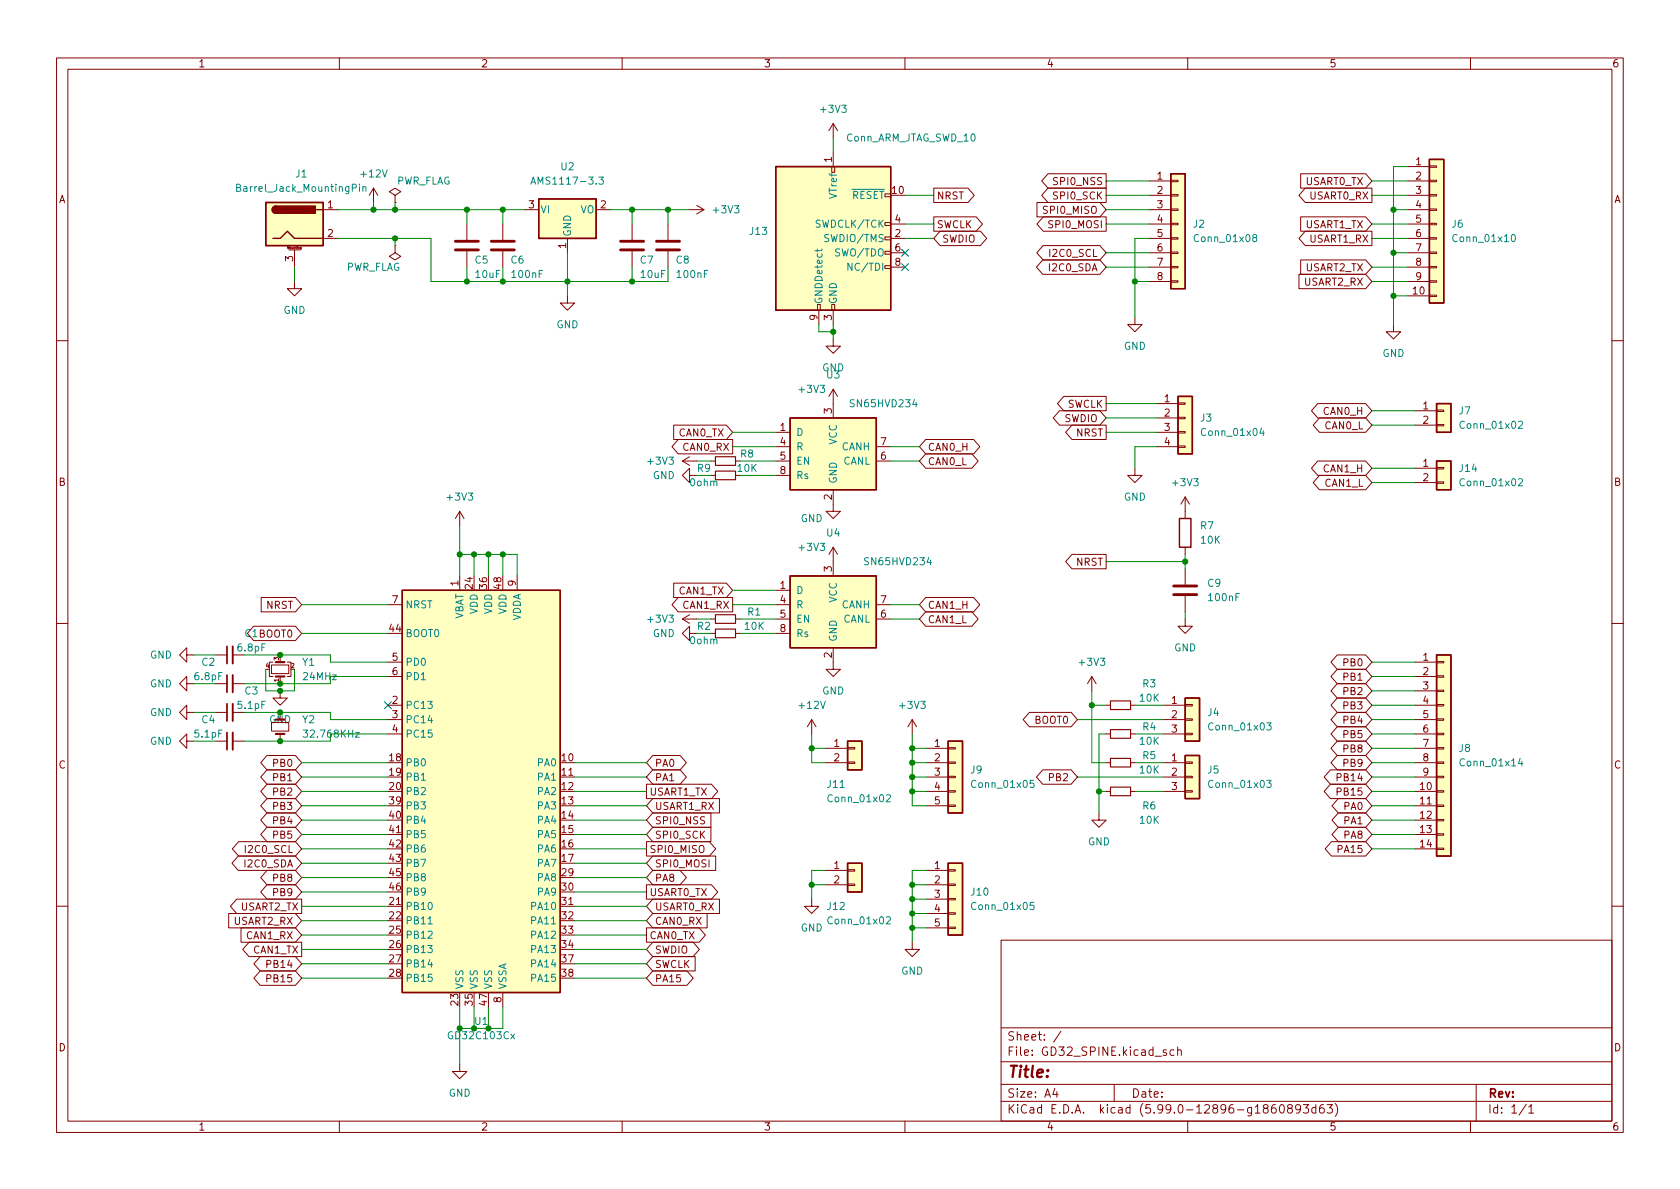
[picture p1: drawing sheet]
<svg xmlns="http://www.w3.org/2000/svg" width="297mm" height="210mm" viewBox="0 0 297 210" stroke-linecap="round" stroke-linejoin="round" font-family="sans-serif">
<g fill="none" stroke="#840000" stroke-width=".18">
<path d="M10 10.2h277v190.1h-277zM12 12.2h273v186.1h-273zM60 10.2v2M110 10.2v2M160 10.2v2M210 10.2v2M260 10.2v2M57.1 37.1h2.6M66 33.3l-.7 1.2M66 33.3v2.5M66 33.3l.8 1.2M69.8 34.5l1.1-.6-1.1-.6-1 .6 1 .6v1.3"/>
<path d="M69.8 35.8h.1M82.5 39.6v2.8M88.9 39.6v2.8M92.7 37.1h2.5M105.4 37.1h2.5M111.8 39.6v2.8M118.1 39.6v2.8M121.9 37.1h2.6M123.2 36.3l1.3 .8M124.5 37.1l-1.3 .7M147.1 29.5h.5v1h-.5zM147.3 21.8l-.7 1.3"/>
<path d="M147.3 21.8v2.6M147.3 26.9v2.6M147.3 21.8l.8 1.3M156.5 39.4h1v.5h-1zM157.5 39.6h2.5M165.1 33.3h6l1.2 1.2-1.2 1.3h-6zM165.1 38.3h7.5l1.1 1.3-1.1 1.3h-7.5zM183.3 35.8h11.2l1.1 1.3-1.1 1.2h-11.2zM184.5 38.3h11.1v2.6h-11.1l-1.2-1.3zM185.3 30.7h10.3v2.6h-10.3l-1.1-1.3zM185.3 33.3h10.3v2.5h-10.3l-1.1-1.3zM203.2 39.6h3.8"/>
<path d="M203.2 37.1h3.8M203.2 32h3.8M203.2 34.5h3.8M207 39.5h1.3v.2h-1.3zM207 37h1.3v.2h-1.3zM207 34.4h1.3v.3h-1.3zM207 31.9h1.3v.2h-1.3zM230 30.7h11.5l1.1 1.3-1.1 1.3h-11.5zM230 38.3h11.5l1.1 1.3-1.1 1.3h-11.5zM230.8 33.3h11.8v2.5h-11.8l-1.1-1.3zM248.9 39.6h3.8M248.9 37.1h3.8"/>
<path d="M248.9 29.5h3.8M248.9 32h3.8M248.9 34.5h3.8M252.7 39.5h1.3v.2h-1.3zM252.7 37h1.3v.2h-1.3zM252.7 34.4h1.3v.3h-1.3zM252.7 31.9h1.3v.2h-1.3zM252.7 29.3h1.3v.3h-1.3zM51.1 44.2h2M52.1 49.8v1.2h1.2l-1.2 1.3-1.3-1.3h1.3M52.1 44.2v3M53.3 43.7v.3l-.2 .1"/>
<path d="M53.3 43.7l-.2 .1v.2h.2M57.1 42.2h2.6M69.8 43.4v1.3l1.1 .6-1.1 .7-1-.7 1-.6M69.8 43.4h.1M82.5 44.4v2.8M88.9 44.4v2.8M100.3 52.3v1.3h1.3l-1.3 1.3-1.2-1.3h1.2M100.3 42.2v2.5M111.8 44.4v2.8M118.1 44.4v2.8M144.5 53.8h.5v1.1h-.5zM144.8 54.9v2.5"/>
<path d="M147.1 53.8h.5v1.1h-.5zM147.3 59.9v1.3h1.3l-1.3 1.3-1.3-1.3h1.3M147.3 54.9v2.5M156.5 44.4h1v.6h-1zM156.5 41.9h1v.5h-1zM156.5 47h1v.5h-1zM157.5 42.2h2.5M157.5 44.7h2.5M157.5 47.2h2.5M166.2 40.9h7.1l1.2 1.3-1.2 1.2h-7.1l-1.1-1.2zM184.4 46h10.1l1.1 1.2-1.1 1.3h-10.1l-1.1-1.3zM184.4 43.4h10.1l1.1 1.3-1.1 1.3h-10.1l-1.1-1.3z"/>
<path d="M200.7 56.1v1.3h1.2l-1.2 1.3-1.3-1.3h1.3M203.2 42.2h3.8M203.2 44.7h3.8M203.2 47.2h3.8M203.2 49.8h3.8M207 49.7h1.3v.2h-1.3zM207 47.1h1.3v.3h-1.3zM207 44.6h1.3v.2h-1.3zM207 42h1.3v.3h-1.3zM229.7 48.5h11.8l1.1 1.3-1.1 1.2h-11.8zM230 46h11.5l1.1 1.2-1.1 1.3h-11.5zM230.8 40.9h11.8v2.5h-11.8l-1.1-1.2z"/>
<path d="M246.4 57.4v1.3h1.2l-1.2 1.2-1.3-1.2h1.3M248.9 42.2h3.8M248.9 44.7h3.8M248.9 47.2h3.8M248.9 52.3h3.8M248.9 49.8h3.8M252.7 52.2h1.3v.2h-1.3zM252.7 49.7h1.3v.2h-1.3zM252.7 47.1h1.3v.3h-1.3zM252.7 44.6h1.3v.2h-1.3zM252.7 42h1.3v.3h-1.3zM10 60.2h2"/>
<path d="M119.1 75.2h9.3l1.1 1.2-1.1 1.3h-9.3zM119.9 77.7h9.6v2.6h-9.6l-1.1-1.3zM137.2 76.4h2.5M137.2 79h2.5M147.3 68.8v5.1M147.3 68.8l-.7 1.3M147.3 68.8l.8 1.3M154.9 79h2.6M163.7 77.7h8.4l1.1 1.3-1.1 1.3h-8.4l-1.1-1.3zM187.3 72.6h7.2l1.1 1.3-1.1 1.3h-7.2l-1.1-1.3zM188.1 70.1h7.5v2.5h-7.5l-1.1-1.2zM189.5 75.2h6.1v2.5h-6.1l-1.1-1.3z"/>
<path d="M204.5 76.4h3.8M204.5 79h3.8M204.5 71.4h3.8M204.5 73.9h3.8M208.3 78.9h1.2v.2h-1.2zM208.3 76.3h1.2v.3h-1.2zM208.3 73.8h1.2v.2h-1.2zM208.3 71.2h1.2v.3h-1.2zM233 71.4h8.5l1.1 1.2-1.1 1.3h-8.5l-1.1-1.3zM233.3 73.9h8.2l1.1 1.3-1.1 1.2h-8.2l-1.1-1.2zM250.2 72.6h3.8M250.2 75.2h3.8"/>
<path d="M254 75.1h1.3v.2h-1.3zM254 72.5h1.3v.3h-1.3zM285 60.2h2M81.3 90.4v2.6M81.3 90.4l-.8 1.3M81.3 90.4l.7 1.3M120.6 81.5h2.6M120.6 81.5l1.3 .8M121.9 84.1v-1.3l-1.3 1.3 1.3 1.2v-1.2h1.3M121.9 80.8l-1.3 .7M125.7 81.5h.8M125.7 84.1h.8"/>
<path d="M130 81.5h.8M137.2 81.5h2.5M137.2 84.1h2.5M147.3 86.6v3.8h1.3l-1.3 1.3-1.3-1.3h1.3M147.3 96.8v5M147.3 96.8l-.7 1.2M147.3 96.8l.8 1.2M154.9 81.5h2.6M163.7 80.3h8.1l1.1 1.2-1.1 1.3h-8.1l-1.1-1.3zM189.5 98h6.1v2.6h-6.1l-1.1-1.3zM200.7 82.8v1.3h1.2l-1.2 1.2-1.3-1.2h1.3M209.5 87.9v3.8"/>
<path d="M209.5 96.8v1.2M209.5 87.9l-.7 1.2M209.5 87.9l.8 1.2M233 81.5h8.5l1.1 1.3-1.1 1.3h-8.5l-1.1-1.3zM233.3 84.1h8.2l1.1 1.2-1.1 1.3h-8.2l-1.1-1.3zM250.2 82.8h3.8M250.2 85.3h3.8M254 85.2h1.3v.3h-1.3zM254 82.7h1.3v.2h-1.3zM10 110.2h2M33 115.8v-1.3l-1.3 1.3 1.3 1.3v-1.3h1.3M38.1 115.8h2"/>
<path d="M41.1 115.8h2.1M44.9 110.7h7.3l1.1 1.3-1.1 1.3h-7.3l-1.2-1.3zM46.2 105.7h6l1.1 1.2-1.1 1.3h-6zM48 117.6h3.1v1.5h-3.1zM48.3 117.1h-.7v2.5h.7M49.5 115.8v1.3M49.5 119.6v1.3M50.8 117.1h.6v2.5h-.6M68.6 117.1h2.5M68.6 119.6h2.5M68.6 106.9h2.5M81.3 101.8v2.6"/>
<path d="M91.4 101.8v2.6M119.1 103.1h9.3l1.1 1.3-1.1 1.3h-9.3zM119.9 105.7h9.6v2.5h-9.6l-1.1-1.3zM120.6 109.5h2.6M120.6 109.5l1.3 .7M121.9 112v-1.3l-1.3 1.3 1.3 1.3v-1.3h1.3M121.9 108.7l-1.3 .8M125.7 109.5h.8M125.7 112h.8M130 109.5h.8M130 112h.8M137.2 109.5h2.5"/>
<path d="M137.2 112h2.5M137.2 106.9h2.5M137.2 104.4h2.5M147.3 114.5v3.9h1.3l-1.3 1.2-1.3-1.2h1.3M154.9 109.5h2.6M154.9 106.9h2.6M163.7 108.2h8.1l1.1 1.3-1.1 1.2h-8.1l-1.1-1.2zM163.7 105.7h8.4l1.1 1.2-1.1 1.3h-8.4l-1.1-1.3zM193 119.6l-.7 1.3M193 119.6v2.6M193 119.6l.8 1.3M209.5 109.5v1.2h1.3l-1.3 1.3-1.2-1.3h1.2"/>
<path d="M209.5 100.6v2.8M209.5 105.4v2.8M236.4 115.8h5.1l1.1 1.3-1.1 1.3h-5.1l-1.1-1.3zM236.4 118.4h5.1l1.1 1.2-1.1 1.3h-5.1l-1.1-1.3zM250.2 117.1h3.8M250.2 119.6h3.8M254 119.5h1.3v.3h-1.3zM254 117h1.3v.2h-1.3zM285 110.2h2M33 126v-1.3l-1.3 1.3 1.3 1.2v-1.2h1.3M33 120.9v-1.3l-1.3 1.3 1.3 1.3v-1.3h1.3M33 131.1v-1.3l-1.3 1.3 1.3 1.2v-1.2h1.3"/>
<path d="M38.1 131.1h2M38.1 126h2M38.1 120.9h2M41.1 131.1h2.1M41.1 126h2.1M41.1 120.9h2.1M47.2 133.6h5l1.1 1.3-1.1 1.2h-5l-1.1-1.2zM47.2 136.1h5l1.1 1.3-1.1 1.3h-5l-1.1-1.3zM47.2 138.7h5l1.1 1.2-1.1 1.3h-5l-1.1-1.3zM48 127.8h3.1v1.5h-3.1zM49.5 122.2v1.2h1.3l-1.3 1.3-1.2-1.3h1.2M49.5 129.8v1.3"/>
<path d="M68.6 124.7h2.5M68.6 127.2h2.5M68.6 129.8h2.5M99.1 137.4h2.5M114.3 138.7h11.5l1.1 1.2-1.1 1.3h-11.5zM115.4 133.6h4.8l1.2 1.3-1.2 1.2h-4.8l-1.1-1.2zM115.4 136.1h4.8l1.2 1.3-1.2 1.3h-4.8l-1.1-1.3zM143.5 127.2l-.8 1.3M143.5 127.2v2.6M143.5 127.2l.8 1.3M146 132.3h3.9M146 134.9h3.9"/>
<path d="M149.9 134.7h1.2v.3h-1.2zM149.9 132.2h1.2v.3h-1.2zM161.3 127.2l-.8 1.3M161.3 127.2v2.6M161.3 127.2l.8 1.3M163.8 137.4h3.8M163.8 132.3h3.8M163.8 134.9h3.8M163.8 139.9h3.8M167.6 139.8h1.3v.3h-1.3zM167.6 137.3h1.3v.2h-1.3zM167.6 134.7h1.3v.3h-1.3z"/>
<path d="M167.6 132.2h1.3v.3h-1.3zM182 126h7.4l1.1 1.2-1.1 1.3h-7.4l-1.1-1.3zM184.4 136.1h5l1.1 1.3-1.1 1.3h-5l-1.1-1.3zM195.6 124.7h.7M195.6 129.8h.7M195.6 134.9h.7M195.6 139.9h.7M199.9 124.7h.8M199.9 129.8h.8M199.9 134.9h.8M199.9 139.9h.8M205.7 137.4h3.8"/>
<path d="M205.7 124.7h3.8M205.7 127.2h3.8M205.7 129.8h3.8M205.7 134.9h3.8M205.7 139.9h3.8M209.5 139.8h1.3v.3h-1.3zM209.5 137.3h1.3v.2h-1.3zM209.5 134.7h1.3v.3h-1.3zM209.5 129.7h1.3v.2h-1.3zM209.5 127.1h1.3v.3h-1.3zM209.5 124.6h1.3v.2h-1.3zM235.2 136.1h6.3l1.1 1.3-1.1 1.3h-6.3l-1.1-1.3z"/>
<path d="M235.2 138.7h6.3l1.1 1.2-1.1 1.3h-6.3l-1.1-1.3zM236.4 120.9h5.1l1.1 1.3-1.1 1.2h-5.1l-1.1-1.2zM236.4 123.4h5.1l1.1 1.3-1.1 1.3h-5.1l-1.1-1.3zM236.4 126h5.1l1.1 1.2-1.1 1.3h-5.1l-1.1-1.3zM236.4 128.5h5.1l1.1 1.3-1.1 1.3h-5.1l-1.1-1.3zM236.4 131.1h5.1l1.1 1.2-1.1 1.3h-5.1l-1.1-1.3zM236.4 133.6h5.1l1.1 1.3-1.1 1.2h-5.1l-1.1-1.2zM250.2 137.4h3.8M250.2 124.7h3.8M250.2 127.2h3.8M250.2 129.8h3.8M250.2 132.3h3.8"/>
<path d="M250.2 134.9h3.8M250.2 139.9h3.8M250.2 122.2h3.8M254 139.8h1.3v.3h-1.3zM254 137.3h1.3v.2h-1.3zM254 134.7h1.3v.3h-1.3zM254 132.2h1.3v.3h-1.3zM254 129.7h1.3v.2h-1.3zM254 127.1h1.3v.3h-1.3zM254 124.6h1.3v.2h-1.3zM254 122h1.3v.3h-1.3zM41.8 159h11.5v2.5h-11.5l-1.1-1.2z"/>
<path d="M42.1 151.4h10.1l1.1 1.2-1.1 1.3h-10.1l-1.1-1.3zM42.2 148.8h10l1.1 1.3-1.1 1.3h-10l-1.1-1.3zM47.2 141.2h5l1.1 1.3-1.1 1.3h-5l-1.1-1.3zM47.2 143.8h5l1.1 1.2-1.1 1.3h-5l-1.1-1.3zM47.2 146.3h5l1.1 1.3-1.1 1.2h-5l-1.1-1.2zM47.2 153.9h5l1.1 1.3-1.1 1.3h-5l-1.1-1.3zM47.2 156.5h5l1.1 1.2-1.1 1.3h-5l-1.1-1.3zM68.6 147.6h2.5M114.3 156.5h11.5l1.1 1.2-1.1 1.3h-11.5zM114.3 148.8h11.1l1.1 1.3-1.1 1.3h-11.1zM115.4 159h11.8v2.5h-11.8l-1.1-1.2zM115.4 153.9h4.8l1.2 1.3-1.2 1.3h-4.8l-1.1-1.3z"/>
<path d="M115.4 151.4h11.1v2.5h-11.1l-1.1-1.3zM115.4 146.3h10.3v2.5h-10.3l-1.1-1.2zM115.4 143.8h10.3v2.5h-10.3l-1.1-1.3zM115.4 141.2h11.8v2.6h-11.8l-1.1-1.3zM143.5 159v1.3h1.3l-1.3 1.2-1.3-1.2h1.3M146 153.9h3.9M146 156.5h3.9M149.9 156.3h1.2v.3h-1.2zM149.9 153.8h1.2v.2h-1.2zM163.8 153.9h3.8M163.8 156.5h3.8M163.8 159h3.8"/>
<path d="M163.8 142.5h3.8M167.6 158.9h1.3v.2h-1.3zM167.6 156.3h1.3v.3h-1.3zM167.6 153.8h1.3v.2h-1.3zM167.6 142.4h1.3v.2h-1.3zM194.3 143.8v1.2h1.3l-1.3 1.3-1.3-1.3h1.3M235.4 148.8h6.1l1.1 1.3-1.1 1.3h-6.1l-1.1-1.3zM236.6 141.2h4.9l1.1 1.3-1.1 1.3h-4.9l-1.1-1.3zM236.6 143.8h4.9l1.1 1.2-1.1 1.3h-4.9l-1.1-1.3zM236.6 146.3h4.9l1.1 1.3-1.1 1.2h-4.9l-1.1-1.2zM250.2 147.6h3.8M250.2 142.5h3.8"/>
<path d="M250.2 145h3.8M250.2 150.1h3.8M254 150h1.3v.2h-1.3zM254 147.4h1.3v.3h-1.3zM254 144.9h1.3v.3h-1.3zM254 142.4h1.3v.2h-1.3zM10 160.2h2M40.4 161.5h11.8l1.1 1.3-1.1 1.3h-11.8zM42.6 164.1h9.6l1.1 1.2-1.1 1.3h-9.6zM44 166.6h9.3v2.6h-9.3l-1.1-1.3zM46 169.2h6.2l1.1 1.2-1.1 1.3h-6.2l-1.1-1.3zM46 171.7h6.2l1.1 1.3-1.1 1.2h-6.2l-1.1-1.2z"/>
<path d="M68.6 160.3h2.5M88.9 175.5v2.5M99.1 160.3h2.5M114.3 164.1h9.3l1.1 1.2-1.1 1.3h-9.3zM115.4 171.7h6.1l1.1 1.3-1.1 1.2h-6.1l-1.1-1.2zM115.4 169.2h7.5v2.5h-7.5l-1.1-1.3zM115.4 166.6h7.1l1.2 1.3-1.2 1.3h-7.1l-1.1-1.3zM115.4 161.5h9.6v2.6h-9.6l-1.1-1.3zM161.3 166.6v1.3h1.3l-1.3 1.3-1.3-1.3h1.3M163.8 161.5h3.8M163.8 164.1h3.8M167.6 164h1.3v.2h-1.3z"/>
<path d="M167.6 161.4h1.3v.3h-1.3zM177 166.3h108v32h-108zM285 160.2h2M60 198.3v2M81.3 188.2v1.3h1.2l-1.2 1.2-1.3-1.2h1.3M110 198.3v2M160 198.3v2M177 194.8h108M177 191.8h108M177 187.8h108M177 181.8h108M186.5 192.5l-.4 1h1"/>
<path d="M186.9 193v1M187.6 182.4l-1.3 1.9M197 191.8v3M206.2 185.7l-.3-.1-.3 .2 .1 .3 .5 .1v.4h-.6M207.6 185.7l-.5-.1-.2 .3v.4l.1 .3h.6M208.2 185.8l.2-.2 .4 .1 .1 .9M208.2 185.1v1.5M210 198.3v2M225.5 195.3a.59 .59 0 0 0-.7 .7v.5l.1 .3h.5l.2-.1v-.5l-.1-.2-.4-.1-.3 .3M226.4 195.4l.2-.1a.81 .81 0 0 1 .6 .7 .81 .81 0 0 1-.3 .8h-.2a.81 .81 0 0 1-.6-.6 .81 .81 0 0 1 .3-.8zM227.9 196l-.3-.3 .1-.2 .2-.2 .5 .1 .1 .2-.1 .2-.6 .2-.2 .3 .1 .4 .2 .1h.3l.3-.3-.1-.4-.2-.1M229.9 196l-.3 .3h-.2l-.3-.3 .1-.6 .4-.1 .3 .2a.99 .99 0 0 1-.4 1.3h-.3"/>
<path d="M230.4 195.3h1l-.5 .6 .4 .1v.7l-.2 .1h-.5l-.2-.1M232.6 195.9l-.4-.1-.3 .3v.4l.2 .3h.5M232.6 195.3v1.5M234 195.3a.59 .59 0 0 0-.7 .7v.5l.1 .3h.5l.2-.1v-.5l-.1-.2-.4-.1-.3 .3M234.6 195.3h1l-.5 .6 .4 .1v.7l-.2 .1h-.4l-.3-.1M236.1 195.1a1.72 1.72 0 0 1 0 2.3M260 198.3v2M261 191.8v6.5M269.9 195.3l-1.3 1.9M270.3 195.8l.4-.5v1.5M270.3 196.8h.9"/>
</g>
<g fill="#ffffc2" stroke="#ffffc2" stroke-width=".18">
<path d="M137.2 29.5h20.3v25.4h-20.3z"/>
<path d="M95.2 35.2h10.2v7h-10.2z"/>
<path d="M139.7 73.9h15.2v12.7h-15.2z"/>
<path d="M252.7 28.2h2.6v25.4h-2.6z"/>
<path d="M47 35.8h10.1v7.6h-10.1z"/>
<path d="M254 71.4h2.5v5h-2.5z"/>
<path d="M254 81.5h2.5v5.1h-2.5z"/>
<path d="M149.9 152.6h2.5v5.1h-2.5z"/>
<path d="M71.1 104.4h28v71.1h-28z"/>
<path d="M149.9 131.1h2.5v5h-2.5z"/>
<path d="M167.6 152.6h2.6v12.7h-2.6z"/>
<path d="M139.7 101.8h15.2v12.7h-15.2z"/>
<path d="M254 115.8h2.5v35.6h-2.5z"/>
<path d="M209.5 133.6h2.6v7.6h-2.6z"/>
<path d="M209.5 123.4h2.6v7.7h-2.6z"/>
<path d="M207 30.7h2.5v20.3h-2.5z"/>
<path d="M208.3 70.1h2.5v10.2h-2.5z"/>
<path d="M167.6 131.1h2.6v12.7h-2.6z"/>
</g>
<g fill="none" stroke="#840000" stroke-width=".25">
<path d="M47 35.8h10.1v7.6h-10.1zM48.8 36.4a.64 .64 0 0 0-.7 .7 .64 .64 0 0 0 .7 .6M55.9 37.1h1.2M95.2 35.2h10.2v7h-10.2zM137.2 29.5h20.3v25.4h-20.3zM207 30.7h2.5v20.3h-2.5zM252.7 28.2h2.6v25.4h-2.6zM48.3 42.2h1.2l1.3-1.3 1.3 1.3h5M139.7 73.9h15.2v12.7h-15.2zM208.3 70.1h2.5v10.2h-2.5zM254 71.4h2.5v5h-2.5zM208.5 91.7h2.1v5.1h-2.1z"/>
<path d="M254 81.5h2.5v5.1h-2.5zM71.1 104.4h28v71.1h-28zM139.7 101.8h15.2v12.7h-15.2zM254 115.8h2.5v35.6h-2.5zM149.9 131.1h2.5v5h-2.5zM167.6 131.1h2.6v12.7h-2.6zM209.5 133.6h2.6v7.6h-2.6zM209.5 123.4h2.6v7.7h-2.6zM149.9 152.6h2.5v5.1h-2.5zM167.6 152.6h2.6v12.7h-2.6z"/>
</g>
<g fill="none" stroke="#008484" stroke-width=".18">
<path d="M41.8 33.2l.6-.1 .1-.2v-.2l-.7-.1v1.2h.5l.2-.1 .1-.3-.3-.2M63.6 32.6v.1M63.6 33v.8M64.2 33.1l.1-.1 .3 .1 .1 .7M64.2 33v.8M93.9 32.6l.4-1.3 .4 1.3M94 32.2h.6M105.9 31.3h.8l-.4 .5 .3 .1v.6l-.2 .1-.5-.1M144.5 44v.5M145.4 44l-.2 .3h-1.1M150.6 46.5v1.3l-.7-1.3v1.3M221.7 42l-.2-.2v-.2l.2-.1h.4l.1 .2-.1 .2-.5 .2-.1 .1v.3l.2 .2h.3l.2-.2-.1-.4-.1-.1"/>
<path d="M267.4 41.5h.1a.68 .68 0 0 1 .4 .6 .68 .68 0 0 1-.4 .6 .85 .85 0 0 1-.1-1.2zM223.1 75.7l-.3 .9h.7M223.4 76.2v.8M268.5 74.6l.5-.1 .2 .3-.8 1h.8M268.5 84.8l.5-.2 .2 .4-.8 .9h.8M62.9 129.5h.6l-.6 .9h.6M182.8 138h-.6l-.1 .6 .2-.1h.4l.1 .2v.4l-.2 .2-.5-.2M224 138h.7l-.4 .5 .4 .1v.5l-.2 .2-.5-.2M224 127.8h.7l-.4 .5 .4 .1v.6l-.2 .1-.5-.1M268.8 134.1l-.3 .9h.8M269.1 134.6v.8M156.7 140.6l.5-.1 .2 .4-.7 .9h.7"/>
<path d="M182.8 159.6h-.6l-.1 .6 .2-.1h.4l.1 .2v.4l-.2 .1-.5-.1M75.7 163.4h.7M156.7 162.2l.5-.1 .2 .4-.7 .9h.7"/>
</g>
<path d="M126.5 83.3h3.5v1.5h-3.5zM126.5 80.8h3.5v1.5h-3.5zM126.5 108.7h3.5v1.5h-3.5zM126.5 111.2h3.5v1.6h-3.5zM196.3 139.2h3.6v1.5h-3.6zM196.3 134.1h3.6v1.5h-3.6zM196.3 129h3.6v1.6h-3.6zM196.3 123.9h3.6v1.6h-3.6z" fill="none" stroke="#840000" stroke-width=".2"/>
<path d="M80.5 44.2h4.1M80.5 42.7h4.1M86.9 44.2h4M86.9 42.7h4M109.7 44.2h4.1M109.7 42.7h4.1M116.1 44.2h4M116.1 42.7h4M207.5 105.2h4.1M207.5 103.6h4.1" fill="none" stroke="#840000" stroke-width=".51"/>
<g fill="#840000" stroke="#840000" stroke-width=".25">
<path d="M48.3 36.6l.5-.2v1.3a.64 .64 0 0 1-.6-.4 .64 .64 0 0 1 .1-.7z"/>
<path d="M48.8 36.4h7v1.3h-7z"/>
</g>
<path d="M41.1 114.3v3M41.1 119.4v3M41.1 124.5v3M41.1 129.5v3.1" fill="none" stroke="#840000" stroke-width=".33"/>
<path d="M40.1 114.3v3M40.1 119.4v3M40.1 124.5v3M40.1 129.5v3.1" fill="none" stroke="#840000" stroke-width=".3"/>
<path d="M48.8 119.6h1.5M48.8 117.1h1.5M48.8 129.8h1.5" fill="none" stroke="#840000" stroke-width=".38"/>
<g fill="none" stroke="#008400" stroke-width=".18">
<path d="M59.7 37.1h33M66 35.8v1.3M69.8 35.8v1.3M82.5 37.1v2.5M88.9 37.1v2.5M107.9 37.1h14M111.8 37.1v2.5M118.1 37.1v2.5M147.3 24.4v2.5M160 34.5h5.1M160 39.6h5.1M195.6 32h7.6"/>
<path d="M195.6 34.5h7.6M195.6 37.1h7.6M195.6 39.6h7.6M242.6 32h6.3M242.6 34.5h6.3M242.6 39.6h6.3M246.4 37.1h2.5M248.9 29.5h-2.5v27.9M52.1 47.2v2.6M59.7 42.2h16.5v7.6h41.9v-2.6M69.8 42.2v1.2M82.5 47.2v2.6"/>
<path d="M88.9 47.2v2.6M100.3 44.7v7.6M111.8 47.2v2.6M144.8 57.4v1.3h2.5M147.3 57.4v2.5M160 42.2h5.1M195.6 44.7h7.6M195.6 47.2h7.6M200.7 49.8h2.5M203.2 42.2h-2.5v13.9M242.6 49.8h6.3M242.6 47.2h6.3"/>
<path d="M242.6 42.2h6.3M246.4 44.7h2.5M246.4 52.3h2.5M129.5 76.4h7.7M129.5 79h7.7M157.5 79h5.1M195.6 71.4h8.9M195.6 73.9h8.9M195.6 76.4h8.9M204.5 79h-3.8v3.8M242.6 72.6h7.6M242.6 75.2h7.6"/>
<path d="M81.3 98h10.1v3.8M81.3 93v8.8M83.8 98v3.8M86.4 98v3.8M88.9 98v3.8M123.2 81.5h2.5M130.8 81.5h6.4M130.8 84.1h6.4M157.5 81.5h5.1M195.6 99.3h13.9M209.5 98v2.6M242.6 82.8h7.6"/>
<path d="M242.6 85.3h7.6M34.3 115.8h3.8M43.2 115.8h15.2v1.3h10.2M47 118.4v3.8h5.1v-3.8M53.3 106.9h15.3M53.3 112h15.3M68.6 119.6h-10.2v1.3h-15.2M123.2 109.5h2.5M123.2 112h2.5M129.5 104.4h7.7M129.5 106.9h7.7M130.8 109.5h6.4"/>
<path d="M130.8 112h6.4M157.5 106.9h5.1M157.5 109.5h5.1M209.5 108.2v1.3M242.6 119.6h7.6M242.6 117.1h7.6M34.3 131.1h3.8M34.3 126h3.8M34.3 120.9h3.8M43.2 126h15.2v1.2h10.2M43.2 131.1h15.2M53.3 139.9h15.3"/>
<path d="M53.3 137.4h15.3M53.3 134.9h15.3M58.4 129.8h10.2M101.6 139.9h12.7M101.6 137.4h12.7M101.6 134.9h12.7M143.5 129.8v5.1h2.5M143.5 132.3h2.5M161.3 129.8v12.7h2.5M161.3 139.9h2.5M161.3 137.4h2.5M161.3 134.9h2.5"/>
<path d="M161.3 132.3h2.5M190.5 137.4h15.2M190.5 127.2h15.2M193 122.2v12.7h2.6M193 124.7h2.6M194.3 139.9h1.3M195.6 129.8h-1.3v14M200.7 139.9h5M200.7 134.9h5M200.7 129.8h5M200.7 124.7h5M242.6 139.9h7.6"/>
<path d="M242.6 137.4h7.6M242.6 134.9h7.6M242.6 132.3h7.6M242.6 122.2h7.6M242.6 129.8h7.6M242.6 127.2h7.6M242.6 124.7h7.6M53.3 145h15.3M53.3 142.5h15.3M53.3 147.6h15.3M53.3 150.1h15.3M53.3 152.6h15.3"/>
<path d="M53.3 155.2h15.3M53.3 157.7h15.3M101.6 145h12.7M101.6 142.5h12.7M101.6 147.6h12.7M101.6 150.1h12.7M101.6 152.6h12.7M101.6 155.2h12.7M101.6 157.7h12.7M143.5 156.5h2.5M146 153.9h-2.5v5.1M161.3 156.5h2.5"/>
<path d="M161.3 159h2.5M163.8 153.9h-2.5v12.7M242.6 145h7.6M242.6 142.5h7.6M242.6 147.6h7.6M242.6 150.1h7.6M53.3 173h15.3M53.3 170.4h15.3M53.3 167.9h15.3M53.3 165.3h15.3M53.3 162.8h15.3M53.3 160.3h15.3"/>
<path d="M81.3 178v10.2M83.8 178v3.9M86.4 178v3.9M88.9 178v3.9M101.6 173h12.7M101.6 170.4h12.7M101.6 167.9h12.7M101.6 165.3h12.7M101.6 162.8h12.7M101.6 160.3h12.7M161.3 161.5h2.5M161.3 164.1h2.5"/>
</g>
<path d="M159.4 44.1l1.2 1.2M159.4 46.6l1.2 1.2M160.6 44.1l-1.2 1.2M160.6 46.6l-1.2 1.2M68 124.1l1.2 1.2M69.2 124.1l-1.2 1.2" fill="none" stroke="#000084" stroke-width=".18"/>
<g fill="#008400" stroke="#008400" stroke-width=".18">
<circle cx="66" cy="37.1" r=".46"/>
<circle cx="69.8" cy="37.1" r=".46"/>
<circle cx="69.8" cy="42.2" r=".46"/>
<circle cx="111.8" cy="37.1" r=".46"/>
<circle cx="82.5" cy="37.1" r=".46"/>
<circle cx="118.1" cy="37.1" r=".46"/>
<circle cx="83.8" cy="181.9" r=".46"/>
<circle cx="86.4" cy="181.9" r=".46"/>
<circle cx="49.5" cy="122.2" r=".46"/>
<circle cx="49.5" cy="115.8" r=".46"/>
<circle cx="49.5" cy="126" r=".46"/>
<circle cx="49.5" cy="131.1" r=".46"/>
<circle cx="49.5" cy="120.9" r=".46"/>
<circle cx="81.3" cy="181.9" r=".46"/>
<circle cx="86.4" cy="98" r=".46"/>
<circle cx="88.9" cy="98" r=".46"/>
<circle cx="111.8" cy="49.8" r=".46"/>
<circle cx="143.5" cy="132.3" r=".46"/>
<circle cx="143.5" cy="156.5" r=".46"/>
<circle cx="161.3" cy="156.5" r=".46"/>
<circle cx="161.3" cy="159" r=".46"/>
<circle cx="161.3" cy="161.5" r=".46"/>
<circle cx="161.3" cy="164.1" r=".46"/>
<circle cx="161.3" cy="139.9" r=".46"/>
<circle cx="161.3" cy="134.9" r=".46"/>
<circle cx="194.3" cy="139.9" r=".46"/>
<circle cx="193" cy="124.7" r=".46"/>
<circle cx="161.3" cy="132.3" r=".46"/>
<circle cx="161.3" cy="137.4" r=".46"/>
<circle cx="200.7" cy="49.8" r=".46"/>
<circle cx="209.5" cy="99.3" r=".46"/>
<circle cx="246.4" cy="44.7" r=".46"/>
<circle cx="246.4" cy="37.1" r=".46"/>
<circle cx="246.4" cy="52.3" r=".46"/>
<circle cx="81.3" cy="98" r=".46"/>
<circle cx="82.5" cy="49.8" r=".46"/>
<circle cx="83.8" cy="98" r=".46"/>
<circle cx="88.9" cy="49.8" r=".46"/>
<circle cx="100.3" cy="49.8" r=".46"/>
<circle cx="88.9" cy="37.1" r=".46"/>
<circle cx="147.3" cy="58.7" r=".46"/>
</g>
<text font-size="2.8" fill="#840000" x="178" y="190.6">Title:</text>
<g font-size="2.1" fill="#840000">
<text x="178" y="184">Sheet: /</text>
<text x="178" y="186.7">File: GD32_SPINE.kicad_sch</text>
<text x="178" y="196.9">KiCad E.D.A. kicad (5.99.0-12896-g1860893d63)</text>
<text x="178" y="194.1">Size: A4</text>
<text x="200" y="194.1">Date:</text>
<text x="263" y="194.1">Rev:</text>
<text x="263" y="196.9">Id: 1/1</text>
</g>
<g font-size="1.8" fill="#840000">
<text x="35" y="11.9">1</text>
<text x="85" y="11.9">2</text>
<text x="135" y="11.9">3</text>
<text x="185" y="11.9">4</text>
<text x="235" y="11.9">5</text>
<text x="285" y="11.9">6</text>
<text x="147.1" y="28.7" transform="rotate(-90 147.1 28.7)">1</text>
<text x="250.3" y="29.2">1</text>
<text x="10.3" y="35.9">A</text>
<text x="157.8" y="34.3">10</text>
<text x="165.6" y="35.3">NRST</text>
<text x="186.6" y="35.3">SPI0_SCK</text>
<text x="186.6" y="32.7">SPI0_NSS</text>
<text x="204.6" y="31.7">1</text>
<text x="204.6" y="34.3">2</text>
<text x="230.8" y="32.7">USART0_TX</text>
<text x="231.6" y="35.3">USART0_RX</text>
<text x="250.3" y="31.7">2</text>
<text x="250.3" y="34.3">3</text>
<text x="285.3" y="35.9">A</text>
<text x="57.9" y="36.8">1</text>
<text x="57.9" y="41.9">2</text>
<text x="93.5" y="36.8">3</text>
<text x="106.2" y="36.8">2</text>
<text x="158.3" y="41.9">2</text>
<text x="158.3" y="39.4">4</text>
<text x="165.6" y="40.3">SWCLK</text>
<text x="184.8" y="37.8">SPI0_MISO</text>
<text x="185.8" y="40.3">SPI0_MOSI</text>
<text x="204.6" y="36.8">3</text>
<text x="204.6" y="39.4">4</text>
<text x="204.6" y="41.9">5</text>
<text x="230.8" y="40.3">USART1_TX</text>
<text x="250.3" y="36.8">4</text>
<text x="250.3" y="39.4">5</text>
<text x="250.3" y="41.9">6</text>
<text x="51.8" y="46.2" transform="rotate(-90 51.8 46.2)">3</text>
<text x="100.1" y="43.9" transform="rotate(-90 100.1 43.9)">1</text>
<text x="158.3" y="44.4">6</text>
<text x="158.3" y="47">8</text>
<text x="166.5" y="42.9">SWDIO</text>
<text x="185.7" y="48">I2C0_SDA</text>
<text x="185.9" y="45.4">I2C0_SCL</text>
<text x="204.6" y="44.4">6</text>
<text x="204.6" y="47">7</text>
<text x="230.8" y="48">USART2_TX</text>
<text x="231.6" y="42.9">USART1_RX</text>
<text x="250.3" y="44.4">7</text>
<text x="250.3" y="47">8</text>
<text x="204.6" y="49.5">8</text>
<text x="230.6" y="50.5">USART2_RX</text>
<text x="249.8" y="52.1">10</text>
<text x="250.3" y="49.5">9</text>
<text x="144.5" y="56.6" transform="rotate(-90 144.5 56.6)">9</text>
<text x="147.1" y="56.6" transform="rotate(-90 147.1 56.6)">3</text>
<text x="205.9" y="71.1">1</text>
<text x="120.1" y="77.2">CAN0_TX</text>
<text x="137.9" y="76.2">1</text>
<text x="147.1" y="73.1" transform="rotate(-90 147.1 73.1)">3</text>
<text x="188.2" y="74.6">SWDIO</text>
<text x="188.6" y="72.1">SWCLK</text>
<text x="190.3" y="77.2">NRST</text>
<text x="205.9" y="73.7">2</text>
<text x="205.9" y="76.2">3</text>
<text x="234.1" y="73.4">CAN0_H</text>
<text x="234.3" y="75.9">CAN0_L</text>
<text x="251.6" y="72.4">1</text>
<text x="251.6" y="74.9">2</text>
<text x="120.8" y="79.7">CAN0_RX</text>
<text x="137.9" y="78.7">4</text>
<text x="137.9" y="81.3">5</text>
<text x="137.9" y="83.8">8</text>
<text x="155.7" y="81.3">6</text>
<text x="155.7" y="78.7">7</text>
<text x="164" y="79.7">CAN0_H</text>
<text x="164" y="82.3">CAN0_L</text>
<text x="205.9" y="78.7">4</text>
<text x="234.1" y="83.5">CAN1_H</text>
<text x="251.6" y="82.5">1</text>
<text x="10.3" y="85.9">B</text>
<text x="147.1" y="88.4" transform="rotate(-90 147.1 88.4)">2</text>
<text x="234.3" y="86.1">CAN1_L</text>
<text x="251.6" y="85.1">2</text>
<text x="285.3" y="85.9">B</text>
<text x="147.1" y="101.1" transform="rotate(-90 147.1 101.1)">3</text>
<text x="190.3" y="100">NRST</text>
<text x="47.1" y="107.7">NRST</text>
<text x="69.4" y="106.7">7</text>
<text x="81" y="103.6" transform="rotate(-90 81 103.6)">1</text>
<text x="83.6" y="104.1" transform="rotate(-90 83.6 104.1)">24</text>
<text x="86.1" y="104.1" transform="rotate(-90 86.1 104.1)">36</text>
<text x="88.6" y="104.1" transform="rotate(-90 88.6 104.1)">48</text>
<text x="91.2" y="103.6" transform="rotate(-90 91.2 103.6)">9</text>
<text x="120.1" y="105.1">CAN1_TX</text>
<text x="120.8" y="107.7">CAN1_RX</text>
<text x="137.9" y="104.1">1</text>
<text x="137.9" y="106.7">4</text>
<text x="155.7" y="106.7">7</text>
<text x="164" y="107.7">CAN1_H</text>
<text x="43.3" y="112.6">C1BOOT0</text>
<text x="68.9" y="111.8">44</text>
<text x="137.9" y="109.2">5</text>
<text x="137.9" y="111.8">8</text>
<text x="155.7" y="109.2">6</text>
<text x="164" y="110.2">CAN1_L</text>
<text x="69.4" y="116.8">5</text>
<text x="69.4" y="119.4">6</text>
<text x="147.1" y="116.3" transform="rotate(-90 147.1 116.3)">2</text>
<text x="237.7" y="117.8">PB0</text>
<text x="251.6" y="116.8">1</text>
<text x="251.6" y="119.4">2</text>
<text x="69.4" y="124.5">2</text>
<text x="207.2" y="124.5">1</text>
<text x="237.7" y="120.4">PB1</text>
<text x="237.7" y="122.9">PB2</text>
<text x="237.7" y="125.4">PB3</text>
<text x="251.6" y="121.9">3</text>
<text x="251.6" y="124.5">4</text>
<text x="47.6" y="127.9">GND</text>
<text x="69.4" y="127">3</text>
<text x="69.4" y="129.5">4</text>
<text x="183" y="128">BOOT0</text>
<text x="207.2" y="127">2</text>
<text x="207.2" y="129.5">3</text>
<text x="237.7" y="128">PB4</text>
<text x="237.7" y="130.5">PB5</text>
<text x="251.6" y="127">5</text>
<text x="251.6" y="129.5">6</text>
<text x="10.3" y="135.9">C</text>
<text x="48.5" y="135.6">PB0</text>
<text x="68.9" y="134.6">18</text>
<text x="68.9" y="137.2">19</text>
<text x="99.3" y="134.6">10</text>
<text x="99.3" y="137.2">11</text>
<text x="115.7" y="135.6">PA0</text>
<text x="147.5" y="132.1">1</text>
<text x="147.5" y="134.6">2</text>
<text x="165.2" y="132.1">1</text>
<text x="165.2" y="134.6">2</text>
<text x="165.2" y="137.2">3</text>
<text x="207.2" y="134.6">1</text>
<text x="207.2" y="137.2">2</text>
<text x="237.7" y="133.1">PB8</text>
<text x="237.7" y="135.6">PB9</text>
<text x="251.6" y="132.1">7</text>
<text x="251.6" y="134.6">8</text>
<text x="251.6" y="137.2">9</text>
<text x="285.3" y="135.9">C</text>
<text x="48.5" y="138.1">PB1</text>
<text x="48.5" y="140.7">PB2</text>
<text x="48.5" y="143.2">PB3</text>
<text x="68.9" y="139.7">20</text>
<text x="68.9" y="142.2">39</text>
<text x="99.3" y="139.7">12</text>
<text x="99.3" y="142.2">13</text>
<text x="114.8" y="140.7">USART1_TX</text>
<text x="115.7" y="143.2">USART1_RX</text>
<text x="115.7" y="138.1">PA1</text>
<text x="165.2" y="139.7">4</text>
<text x="165.2" y="142.2">5</text>
<text x="185.6" y="138.1">PB2</text>
<text x="207.2" y="139.7">3</text>
<text x="236.7" y="138.1">PB14</text>
<text x="236.7" y="140.7">PB15</text>
<text x="237.7" y="143.2">PA0</text>
<text x="251.1" y="139.7">10</text>
<text x="251.1" y="142.2">11</text>
<text x="48.5" y="145.8">PB4</text>
<text x="48.5" y="148.3">PB5</text>
<text x="68.9" y="144.8">40</text>
<text x="68.9" y="147.3">41</text>
<text x="68.9" y="149.9">42</text>
<text x="99.3" y="144.8">14</text>
<text x="99.3" y="147.3">15</text>
<text x="99.3" y="149.9">16</text>
<text x="115.7" y="148.3">SPI0_SCK</text>
<text x="115.7" y="145.8">SPI0_NSS</text>
<text x="237.7" y="145.8">PA1</text>
<text x="237.7" y="148.3">PA8</text>
<text x="251.1" y="144.8">12</text>
<text x="251.1" y="147.3">13</text>
<text x="251.1" y="149.9">14</text>
<text x="43.5" y="153.4">I2C0_SDA</text>
<text x="43.7" y="150.8">I2C0_SCL</text>
<text x="48.5" y="155.9">PB8</text>
<text x="68.9" y="152.4">43</text>
<text x="68.9" y="154.9">45</text>
<text x="99.3" y="152.4">17</text>
<text x="99.3" y="154.9">29</text>
<text x="114.8" y="150.8">SPI0_MISO</text>
<text x="115.7" y="155.9">PA8</text>
<text x="115.7" y="153.4">SPI0_MOSI</text>
<text x="147.5" y="153.7">1</text>
<text x="165.2" y="153.7">1</text>
<text x="236.7" y="150.8">PA15</text>
<text x="42.5" y="161">USART2_TX</text>
<text x="48.5" y="158.5">PB9</text>
<text x="68.9" y="160">21</text>
<text x="68.9" y="157.5">46</text>
<text x="99.3" y="157.5">30</text>
<text x="99.3" y="160">31</text>
<text x="114.8" y="158.5">USART0_TX</text>
<text x="115.7" y="161">USART0_RX</text>
<text x="147.5" y="156.2">2</text>
<text x="165.2" y="156.2">2</text>
<text x="165.2" y="158.7">3</text>
<text x="165.2" y="161.3">4</text>
<text x="41.4" y="163.5">USART2_RX</text>
<text x="43.7" y="166.1">CAN1_RX</text>
<text x="68.9" y="162.6">22</text>
<text x="68.9" y="165.1">25</text>
<text x="68.9" y="167.6">26</text>
<text x="99.3" y="162.6">32</text>
<text x="99.3" y="165.1">33</text>
<text x="99.3" y="167.6">34</text>
<text x="114.8" y="166.1">CAN0_TX</text>
<text x="115.7" y="163.5">CAN0_RX</text>
<text x="165.2" y="163.8">5</text>
<text x="44.8" y="168.6">CAN1_TX</text>
<text x="47.5" y="171.2">PB14</text>
<text x="47.5" y="173.7">PB15</text>
<text x="68.9" y="170.2">27</text>
<text x="68.9" y="172.7">28</text>
<text x="99.3" y="170.2">37</text>
<text x="99.3" y="172.7">38</text>
<text x="115.7" y="173.7">PA15</text>
<text x="115.7" y="171.2">SWCLK</text>
<text x="115.7" y="168.6">SWDIO</text>
<text x="81" y="177.8" transform="rotate(-90 81 177.8)">23</text>
<text x="83.6" y="177.8" transform="rotate(-90 83.6 177.8)">35</text>
<text x="86.1" y="177.8" transform="rotate(-90 86.1 177.8)">47</text>
<text x="88.6" y="177.3" transform="rotate(-90 88.6 177.3)">8</text>
<text x="10.3" y="185.9">D</text>
<text x="285.3" y="185.9">D</text>
<text x="35" y="199.9">1</text>
<text x="85" y="199.9">2</text>
<text x="135" y="199.9">3</text>
<text x="185" y="199.9">4</text>
<text x="235" y="199.9">5</text>
<text x="285" y="199.9">6</text>
</g>
<g font-size="1.8" fill="#008484">
<text x="145.2" y="19.9">+3V3</text>
<text x="149.5" y="25">Conn_ARM_JTAG_SWD_10</text>
<text x="42.4" y="33.9">Barrel_Jack_MountingPin</text>
<text x="52.3" y="31.4">J1</text>
<text x="64" y="31.4">+12V</text>
<text x="70" y="32.6">PWR_FLAG</text>
<text x="94.9" y="32.6">AMS1117-3.3</text>
<text x="99.2" y="30.1">U2</text>
<text x="148" y="35" transform="rotate(-90 148 35)">VTref</text>
<text x="149.2" y="35.2">~{RESET}</text>
<text x="95.5" y="37.7">VI</text>
<text x="101" y="41.9" transform="rotate(-90 101 41.9)">GND</text>
<text x="102.6" y="37.7">VO</text>
<text x="126.3" y="37.7">+3V3</text>
<text x="132.6" y="41.5">J13</text>
<text x="144.6" y="40.3">SWDCLK/TCK</text>
<text x="211" y="40.3">J2</text>
<text x="256.7" y="40.3">J6</text>
<text x="61.1" y="47.9">PWR_FLAG</text>
<text x="84" y="46.6">C5</text>
<text x="90.4" y="46.6">C6</text>
<text x="113.2" y="46.6">C7</text>
<text x="119.6" y="46.6">C8</text>
<text x="146.2" y="42.8">SWDIO/TMS</text>
<text x="148" y="45.3">SWO/TDO</text>
<text x="150.6" y="47.9">NC/TDI</text>
<text x="211.5" y="42.8">Conn_01x08</text>
<text x="257.2" y="42.8">Conn_01x10</text>
<text x="84.2" y="49.1">10uF</text>
<text x="90.6" y="49.1">100nF</text>
<text x="113.4" y="49.1">10uF</text>
<text x="119.8" y="49.1">100nF</text>
<text x="145.4" y="53.8" transform="rotate(-90 145.4 53.8)">GNDDetect</text>
<text x="148" y="53.8" transform="rotate(-90 148 53.8)">GND</text>
<text x="50.1" y="55.5">GND</text>
<text x="98.4" y="58">GND</text>
<text x="145.4" y="65.7">GND</text>
<text x="198.7" y="61.8">GND</text>
<text x="244.4" y="63.1">GND</text>
<text x="141.4" y="69.5">+3V3</text>
<text x="146.2" y="66.9">U3</text>
<text x="140.7" y="77.1">D</text>
<text x="150.7" y="72">SN65HVD234</text>
<text x="212.3" y="74.5">J3</text>
<text x="212.7" y="77.1">Conn_01x04</text>
<text x="258" y="73.3">J7</text>
<text x="258.5" y="75.8">Conn_01x02</text>
<text x="114.7" y="82.2">+3V3</text>
<text x="130.5" y="83.4">10K</text>
<text x="130.9" y="80.9">R8</text>
<text x="140.7" y="79.6">R</text>
<text x="140.7" y="82.2">EN</text>
<text x="148" y="78.7" transform="rotate(-90 148 78.7)">VCC</text>
<text x="148.8" y="79.6">CANH</text>
<text x="149" y="82.2">CANL</text>
<text x="258.1" y="83.4">J14</text>
<text x="79.2" y="88.5">+3V3</text>
<text x="115.4" y="84.7">GND</text>
<text x="122.1" y="86">0ohm</text>
<text x="140.7" y="84.7">Rs</text>
<text x="148" y="85.6" transform="rotate(-90 148 85.6)">GND</text>
<text x="198.7" y="88.5">GND</text>
<text x="207.5" y="86">+3V3</text>
<text x="258.5" y="86">Conn_01x02</text>
<text x="141.5" y="92.3">GND</text>
<text x="146.2" y="94.9">U4</text>
<text x="212.3" y="93.6">R7</text>
<text x="141.4" y="97.4">+3V3</text>
<text x="153.2" y="99.9">SN65HVD234</text>
<text x="212.4" y="96.1">10K</text>
<text x="71.6" y="107.6">NRST</text>
<text x="140.7" y="105">D</text>
<text x="140.7" y="107.6">R</text>
<text x="148" y="106.6" transform="rotate(-90 148 106.6)">VCC</text>
<text x="148.8" y="107.6">CANH</text>
<text x="213.5" y="103.8">C9</text>
<text x="213.8" y="106.3">100nF</text>
<text x="71.6" y="112.6">BOOT0</text>
<text x="81.9" y="109.7" transform="rotate(-90 81.9 109.7)">VBAT</text>
<text x="84.5" y="108.6" transform="rotate(-90 84.5 108.6)">VDD</text>
<text x="87" y="108.6" transform="rotate(-90 87 108.6)">VDD</text>
<text x="89.5" y="108.6" transform="rotate(-90 89.5 108.6)">VDD</text>
<text x="92.1" y="109.9" transform="rotate(-90 92.1 109.9)">VDDA</text>
<text x="114.7" y="110.1">+3V3</text>
<text x="115.4" y="112.6">GND</text>
<text x="122.1" y="113.9">0ohm</text>
<text x="123.3" y="111.4">R2</text>
<text x="131.7" y="111.4">10K</text>
<text x="132.2" y="108.8">R1</text>
<text x="140.7" y="110.1">EN</text>
<text x="140.7" y="112.6">Rs</text>
<text x="148" y="113.5" transform="rotate(-90 148 113.5)">GND</text>
<text x="149" y="110.1">CANL</text>
<text x="26.5" y="116.5">GND</text>
<text x="35.7" y="117.7">C2</text>
<text x="42.1" y="115.2">6.8pF</text>
<text x="53.5" y="117.7">Y1</text>
<text x="71.6" y="117.7">PD0</text>
<text x="191" y="117.7">+3V3</text>
<text x="207.6" y="115.2">GND</text>
<text x="26.5" y="121.5">GND</text>
<text x="34.5" y="120.3">6.8pF</text>
<text x="42.1" y="125.3">5.1pF</text>
<text x="43.3" y="122.8">C3</text>
<text x="53.7" y="120.3">24MHz</text>
<text x="71.6" y="125.3">PC13</text>
<text x="71.6" y="120.3">PD1</text>
<text x="141.4" y="125.3">+12V</text>
<text x="145.4" y="122.8">GND</text>
<text x="159.2" y="125.3">+3V3</text>
<text x="201.6" y="124.1">10K</text>
<text x="202.1" y="121.5">R3</text>
<text x="26.5" y="126.6">GND</text>
<text x="26.5" y="131.7">GND</text>
<text x="34.5" y="130.4">5.1pF</text>
<text x="35.7" y="127.9">C4</text>
<text x="53.5" y="127.9">Y2</text>
<text x="71.6" y="127.9">PC14</text>
<text x="71.6" y="130.4">PC15</text>
<text x="201.6" y="131.7">10K</text>
<text x="202.1" y="129.2">R4</text>
<text x="213.5" y="126.6">J4</text>
<text x="214" y="129.2">Conn_01x03</text>
<text x="71.6" y="135.5">PB0</text>
<text x="95.1" y="135.5">PA0</text>
<text x="171.6" y="136.8">J9</text>
<text x="201.6" y="136.8">10K</text>
<text x="202.1" y="134.2">R5</text>
<text x="213.5" y="136.8">J5</text>
<text x="258" y="133">J8</text>
<text x="258.5" y="135.5">Conn_01x14</text>
<text x="71.6" y="138">PB1</text>
<text x="71.6" y="140.6">PB2</text>
<text x="71.6" y="143.1">PB3</text>
<text x="95.1" y="138">PA1</text>
<text x="95.1" y="140.6">PA2</text>
<text x="95.1" y="143.1">PA3</text>
<text x="146.3" y="139.3">J11</text>
<text x="146.7" y="141.9">Conn_01x02</text>
<text x="172.1" y="139.3">Conn_01x05</text>
<text x="202.1" y="143.1">R6</text>
<text x="214" y="139.3">Conn_01x03</text>
<text x="71.6" y="145.7">PB4</text>
<text x="71.6" y="148.2">PB5</text>
<text x="95.1" y="145.7">PA4</text>
<text x="95.1" y="148.2">PA5</text>
<text x="192.3" y="149.5">GND</text>
<text x="201.6" y="145.7">10K</text>
<text x="71.6" y="150.7">PB6</text>
<text x="71.6" y="153.3">PB7</text>
<text x="71.6" y="155.8">PB8</text>
<text x="95.1" y="150.7">PA6</text>
<text x="95.1" y="153.3">PA7</text>
<text x="95.1" y="155.8">PA8</text>
<text x="71.6" y="160.9">PB10</text>
<text x="71.6" y="158.4">PB9</text>
<text x="94.1" y="160.9">PA10</text>
<text x="95.1" y="158.4">PA9</text>
<text x="146.3" y="160.9">J12</text>
<text x="171.7" y="158.4">J10</text>
<text x="172.1" y="160.9">Conn_01x05</text>
<text x="71.6" y="163.4">PB11</text>
<text x="71.6" y="166">PB12</text>
<text x="94.1" y="163.4">PA11</text>
<text x="94.1" y="166">PA12</text>
<text x="141.5" y="164.7">GND</text>
<text x="146.7" y="163.4">Conn_01x02</text>
<text x="71.6" y="168.5">PB13</text>
<text x="71.6" y="171.1">PB14</text>
<text x="71.6" y="173.6">PB15</text>
<text x="94.1" y="168.5">PA13</text>
<text x="94.1" y="171.1">PA14</text>
<text x="94.1" y="173.6">PA15</text>
<text x="159.3" y="172.3">GND</text>
<text x="81.9" y="175" transform="rotate(-90 81.9 175)">VSS</text>
<text x="84.5" y="175" transform="rotate(-90 84.5 175)">VSS</text>
<text x="87" y="175" transform="rotate(-90 87 175)">VSS</text>
<text x="89.5" y="175" transform="rotate(-90 89.5 175)">VSSA</text>
<text x="79.3" y="193.9">GND</text>
</g>
<g font-size="1.8" fill="#008400">
<text x="123.3" y="83.4">R9</text>
<text x="54.1" y="130.4">32.768KHz</text>
<text x="79.5" y="183.8">GD32C103Cx</text>
<text x="84" y="181.2">U1</text>
</g>
<g font-size="1.1" fill="#840000">
<text x="47" y="118.1">4</text>
<text x="49.3" y="116.7" transform="rotate(-90 49.3 116.7)">3</text>
<text x="51.5" y="118.1">2</text>
<text x="49.3" y="120.6" transform="rotate(-90 49.3 120.6)">1</text>
</g>
<text font-size=".5" fill="#840000" x="50.9" y="44">Mounting</text>
</svg>
